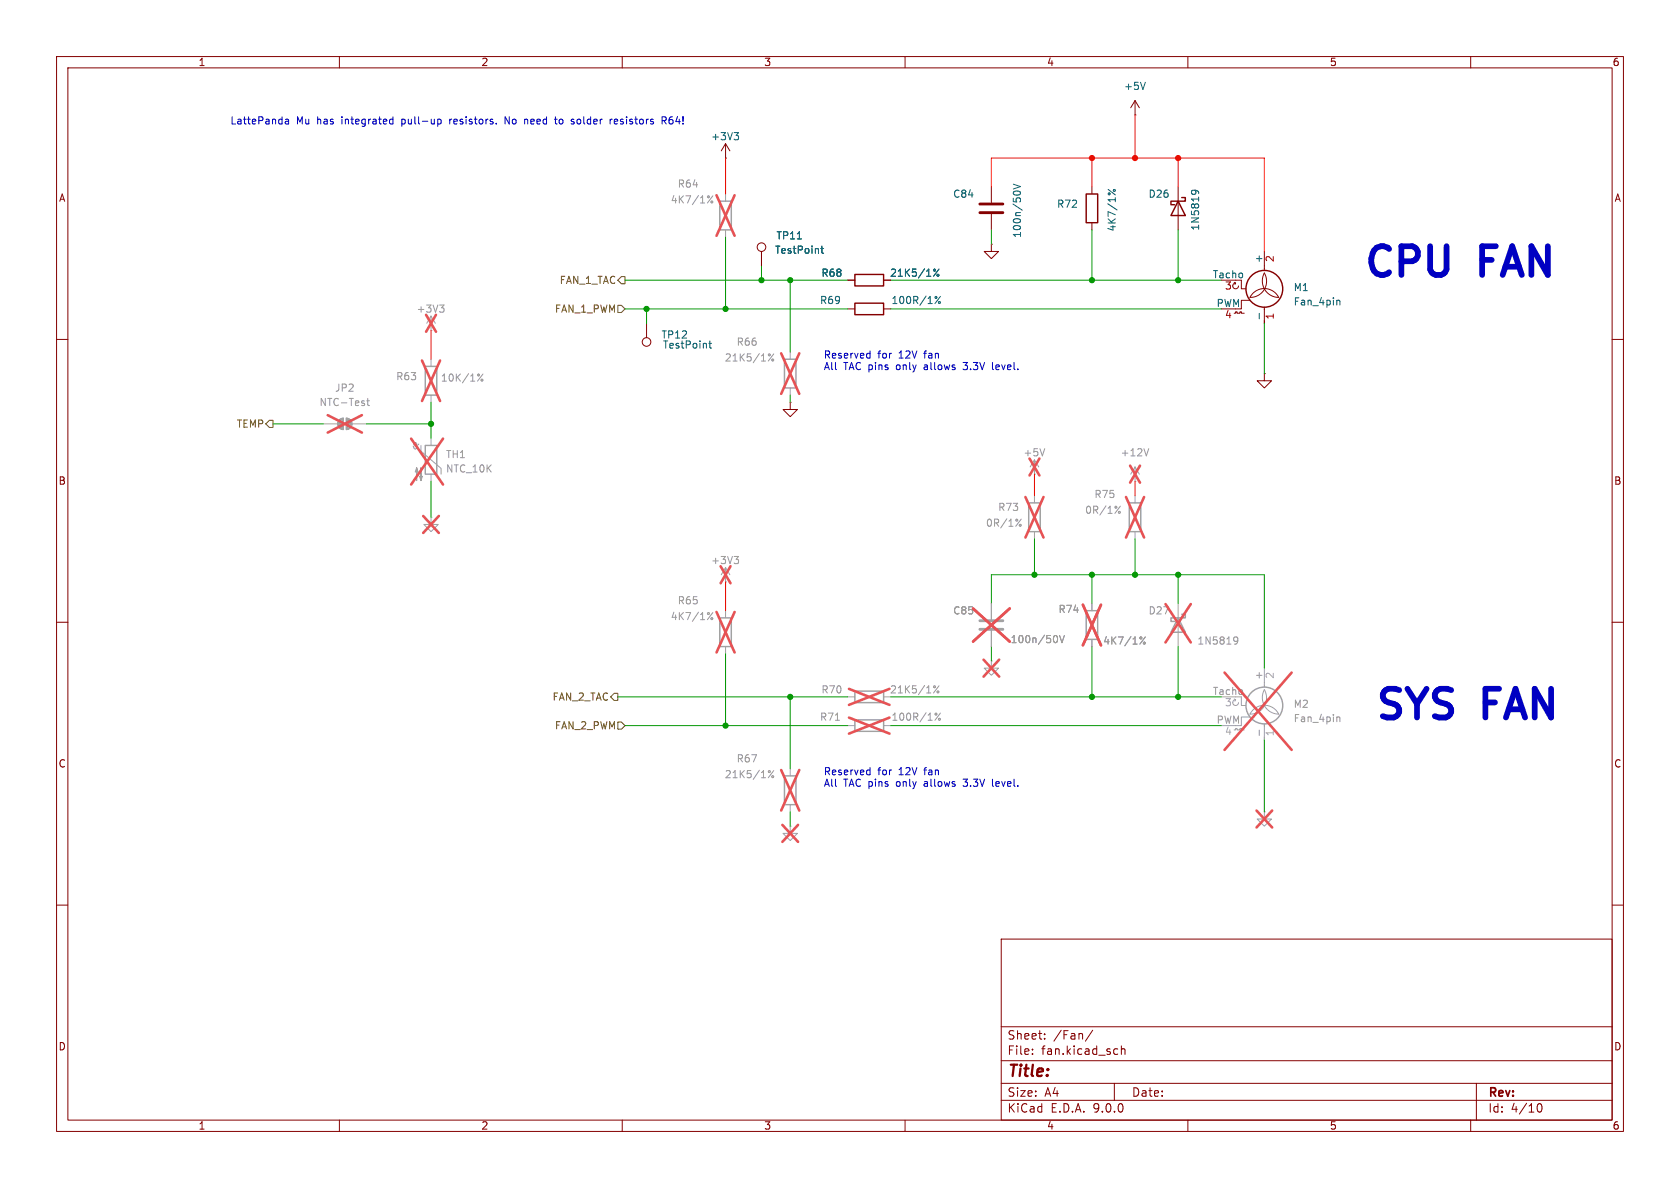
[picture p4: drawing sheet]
<svg xmlns="http://www.w3.org/2000/svg" width="297mm" height="210mm" viewBox="0 0 297 210" stroke-linecap="round" stroke-linejoin="round" font-family="sans-serif">
<g fill="none" stroke="#840000" stroke-width=".18">
<path d="M10 10h277v190h-277zM12 12h273v186h-273zM60 10v2M110 10v2M160 10v2M200.7 17.8l-.8 1.3M200.7 17.8l.7 1.3M200.7 17.8v2.5M210 10v2M260 10v2M128.3 27.9h.1M128.3 25.4l-.8 1.3"/>
<path d="M128.3 25.4l.7 1.3M128.3 25.4v2.5M175.3 33v2.8M175.3 37.8v2.8M193 33v1.3M193 39.4v1.2M200.7 20.3h.1M208.3 33v7.6M114.3 57.2v2.5M134.6 44.5v2.5M149.9 49.5h1.2M149.9 54.6h1.2"/>
<path d="M156.2 49.5h1.3M156.2 54.6h1.3M175.3 43.2v1.3h1.2l-1.2 1.2-1.3-1.2h1.3M175.3 43.2h.1M218.2 55.4h.2v-.3h.3v.3h.5v-.3h.3v.3h.5M218.2 49.9l.2 .1M218.4 50l-.3 .1-.1 .3 .1 .5 .5 .1 .3-.2v-.3M218.4 50l-.1 .3M219.5 49.5v1.6h.7M221 53.1h-1.5v1.5h-1.1M223.5 48.3a2.86 2.86 0 0 1-2.5 4.3 2.84 2.84 0 0 1 2.5-1.6 2.84 2.84 0 0 1 2.6 1.6 2.92 2.92 0 0 1-2.6-4.3zM223.5 44.5v3.3"/>
<path d="M223.5 54.3v2.9M10 60h2M139.7 71.1v1.3h1.3l-1.3 1.3-1.3-1.3h1.3M139.7 71.1h.1M223.5 66v1.3h1.3l-1.3 1.3-1.3-1.3h1.3M223.5 66h.1M285 60h2M10 110h2M285 110h2M10 160h2M177 166h108v32h-108zM285 160h2"/>
<path d="M60 198v2M110 198v2M160 198v2M177 194.5h108M177 191.5h108M177 187.5h108M177 181.5h108M182.5 186.3v.1M182.5 185.5v.1M184.7 183.6v.1M184.7 182.8v.1M193.2 182.1l-1.3 2"/>
<path d="M197 191.5v3M197.2 185.4l.4 .1M197.6 186.3l-.4 .1M198.2 185.5l.3-.1 .3 .1 .1 .9M198.2 184.9v1.5M210 198v2M260 198v2M261 191.5v6.5M271.7 195.7l.2-.5 .2-.1a.81 .81 0 0 1 .6 .6 .81 .81 0 0 1-.3 .8h-.4l-.3-.5"/>
<circle cx="134.6" cy="43.7" r=".76"/>
<circle cx="114.3" cy="60.5" r=".76"/>
</g>
<g fill="none" stroke="#a1a1a1" stroke-width=".18">
<path d="M128.3 34.3v1.3M76.2 58.4h.1M76.2 55.9l-.8 1.3M76.2 55.9l.8 1.3M76.2 55.9v2.5M128.3 40.6v1.3M57.1 74.9h2.6M60 74.2l.7-.3v2a1.02 1.02 0 0 1-.9-.6 1.02 1.02 0 0 1 .2-1.1zM61.2 73.9a1.02 1.02 0 0 1 1 1 1.02 1.02 0 0 1-1 1zM62.2 74.9h2.6M74 78.5l-.2 .2-.3 .1-.3-.2v-.3l.3-.1 .2 .2v.8l-.2 .2-.3-.1-.2-.4M74.4 78.7v1.1l3.6 3v1"/>
<path d="M76.2 63.5v1.3M76.2 69.9v1.2M76.2 77.5v1.2M139.7 62.2v1.3M139.7 68.6v1.3M76.2 91.4v1.3h1.3l-1.3 1.3-1.3-1.3h1.3M76.2 91.4h.1M76.2 83.8v1.3M182.9 83.8h.1M182.9 81.3v2.5M182.9 87.6v1.3M182.9 94v1.3"/>
<path d="M182.9 81.3l-.8 1.3M182.9 81.3l.7 1.3M200.7 85.1h.1M200.7 82.6v2.5M200.7 87.6v1.3M200.7 94v1.3M200.7 82.6l-.8 1.2M200.7 82.6l.7 1.2M128.3 102.9h.1M128.3 100.3v2.6M128.3 108v1.2M128.3 114.3v1.3"/>
<path d="M128.3 100.3l-.8 1.3M128.3 100.3l.7 1.3M175.3 116.8v1.3h1.2l-1.2 1.3-1.3-1.3h1.3M175.3 116.8h.1M175.3 106.7v2.8M175.3 111.5v2.8M193 106.7v1.3M193 113v1.3M208.3 106.7v7.6M223.5 118.1v3.4M139.7 135.9v1.3M149.9 123.2h1.2"/>
<path d="M149.9 128.3h1.2M156.2 123.2h1.3M156.2 128.3h1.3M218.2 129h.2v-.2h.3v.2h.5v-.2h.3v.2h.5M218.2 123.6l.2 .1M218.4 123.7l-.3 .1-.1 .2 .1 .6 .5 .1 .3-.2v-.3M218.4 123.7l-.1 .3M219.5 123.2v1.5h.7M221 126.7h-1.5v1.6h-1.1M223.5 121.9a2.86 2.86 0 0 1-2.5 4.3 2.84 2.84 0 0 1 2.5-1.5 2.84 2.84 0 0 1 2.6 1.5 2.92 2.92 0 0 1-2.6-4.3zM223.5 128v2.8M139.7 146.1v1.2h1.3l-1.3 1.3-1.3-1.3h1.3"/>
<path d="M139.7 146.1h.1M139.7 142.2v1.3M223.5 143.5v1.3h1.3l-1.3 1.3-1.3-1.3h1.3M223.5 143.5h.1"/>
</g>
<g fill="none" stroke="#989898" stroke-width=".18">
<path d="M125.1 34.7l.1-.1 .2 .2-.2 .2-.1-.1M126 34.6l-.9 1.3M77.7 53.9h.8l-.4 .5M78.3 54.4l.2 .2v.3l-.2 .3M64.8 70.9h.5M65 70.4v1.1l.3 .2M84.5 66.2l.1-.1 .2 .2-.2 .2-.1-.1M85.4 66.1l-1 1.3M136.8 62.6l-1 1.2M184.7 79.3l-.4 1.3M203.1 79.3l-.4 1.3M129.8 98.4h.8l-.5 .5"/>
<path d="M130.3 98.9l.3 .2v.3l-.3 .2M180.5 91.8l-.9 1.2M198.1 89.5l-1 1.2M125.1 108.3h.1l.2 .2-.2 .1h-.1M126 108.3l-.9 1.2M186.7 112.3a.79 .79 0 0 1 0 1.3M187.3 112.3l.4 1.3 .5-1.3M201.6 112.7l.1-.1 .2 .2-.2 .2-.1-.1M202.5 112.6l-1 1.3M218.2 112.7l.4-.1 .2 .1a.84 .84 0 0 1-.3 1.2h-.3M218.8 113.1l-.2 .3-.4-.1M136.8 136.2l-1 1.3"/>
<path d="M147.7 127.3h.7M166 121.2l-1 1.3M166.3 126.1l-1 1.2M222.6 129.1v.9M236.4 126.8h.4l.1 .8"/>
<circle cx="125.8" cy="35.7" r=".18"/>
<circle cx="85.2" cy="67.2" r=".18"/>
<circle cx="136" cy="62.7" r=".18"/>
<circle cx="136.6" cy="63.6" r=".18"/>
<circle cx="180.4" cy="92.9" r=".18"/>
<circle cx="197.9" cy="90.6" r=".18"/>
<circle cx="125.8" cy="109.4" r=".18"/>
<circle cx="202.3" cy="113.7" r=".18"/>
<circle cx="136" cy="136.4" r=".18"/>
<circle cx="136.6" cy="137.3" r=".18"/>
<circle cx="165.2" cy="121.4" r=".18"/>
<circle cx="165.5" cy="126.2" r=".18"/>
<circle cx="165.8" cy="122.3" r=".18"/>
<circle cx="166.1" cy="127.1" r=".18"/>
</g>
<g fill="none" stroke="#e65255" stroke-width=".46">
<path d="M126.7 34.5l3.2 7.2M129.9 34.5l-3.2 7.2M75.3 55.7l1.8 2.9M77.1 55.7l-1.8 2.9M57.9 73.4l6.1 3.1M64 73.4l-6.1 3.1M72.7 77.5l5.6 8.1M74.6 63.7l3.2 7.2M77.8 63.7l-3.2 7.2M78.3 77.5l-5.6 8.1M138.1 62.5l3.2 7.1M141.3 62.5l-3.2 7.1"/>
<path d="M74.8 91.2l2.8 3M77.6 91.2l-2.8 3M181.3 87.9l3.2 7.1M182 81.1l1.8 2.9M183.8 81.1l-1.8 2.9M184.5 87.9l-3.2 7.1M199.1 87.9l3.2 7.1M199.8 82.3l1.7 3M201.5 82.3l-1.7 3M202.3 87.9l-3.2 7.1M126.7 108.2l3.2 7.1M127.4 100.1l1.7 3"/>
<path d="M129.1 100.1l-1.7 3M129.9 108.2l-3.2 7.1M172 107.6l6.5 5.8M173.9 116.6l2.7 3M176.6 116.6l-2.7 3M178.5 107.6l-6.5 5.8M191.4 106.9l3.2 7.2M194.6 106.9l-3.2 7.2M206 106.8l4.5 6.8M210.5 106.8l-4.5 6.8M216.5 118.9l11.8 13.7M228.3 118.9l-11.8 13.7"/>
<path d="M138.1 136.1l3.2 7.2M141.3 136.1l-3.2 7.2M150.1 121.8l7.2 2.8M150.1 126.9l7.2 2.8M157.3 121.8l-7.2 2.8M157.3 126.9l-7.2 2.8M138.3 145.8l2.8 3M141.1 145.8l-2.8 3M222.1 143.3l2.8 3M224.9 143.3l-2.8 3"/>
</g>
<g fill="none" stroke="#006464" stroke-width=".18">
<path d="M202.5 14.5l-.4 1.3M129.8 23.4h.8l-.5 .5M130.3 23.9l.3 .3v.3l-.3 .2M179.1 34.1a.79 .79 0 0 1 1.3 0M179.1 32.6l1.3 .4-1.3 .4M195.9 33.5l1.3 1M196 34.4l-.1-.1 .2-.2 .2 .2-.1 .1M210.7 34.2l-.1-.3 .2-.2a.84 .84 0 0 1 1.1 .3v.2M211.2 33.6l.2 .3v.3M141 42.2h.7M145.1 43.9h.5M145.3 43.5v1.1l.3 .2"/>
<path d="M166 47.6l-1 1.2M166.3 52.4l-1 1.3M222.6 55.4v1M236.4 53.1h.4l.1 .8M125.3 60.7h.5M125.5 60.3v1.1l.3 .1"/>
<circle cx="197" cy="33.7" r=".18"/>
<circle cx="165.2" cy="47.7" r=".18"/>
<circle cx="165.5" cy="52.6" r=".18"/>
<circle cx="165.8" cy="48.7" r=".18"/>
<circle cx="166.1" cy="53.5" r=".18"/>
</g>
<g fill="none" stroke="#840000" stroke-width=".25">
<path d="M192 34.3h2.1v5.1h-2.1zM208.3 35.6l1.2 2.5h-2.5zM208.9 34.9h.6v.7h-2.5v.6h.6M151.1 48.5h5.1v2h-5.1zM151.1 53.6h5.1v2h-5.1z"/>
<circle cx="223.5" cy="51.1" r="3.3"/>
</g>
<g fill="none" stroke="#a1a1a1" stroke-width=".25">
<path d="M127.3 35.6h2v5h-2zM75.2 78.7h2v5.1h-2zM75.2 64.8h2v5.1h-2zM138.7 63.5h2v5.1h-2zM181.9 88.9h2v5.1h-2zM199.6 88.9h2.1v5.1h-2.1zM127.3 109.2h2v5.1h-2zM192 108h2.1v5h-2.1zM208.3 109.2l1.2 2.6h-2.5zM208.9 108.6h.6v.6h-2.5v.7h.6M138.7 137.2h2v5h-2zM151.1 122.2h5.1v2h-5.1z"/>
<path d="M151.1 127.3h5.1v2h-5.1z"/>
<circle cx="223.5" cy="124.7" r="3.3"/>
</g>
<path d="M173.2 109.7h4.1M173.2 111.3h4.1" fill="none" stroke="#a1a1a1" stroke-width=".51"/>
<g fill="#a1a1a1" stroke="#a1a1a1" stroke-width=".18">
<path d="M60 74.2l.7-.3v2a1.02 1.02 0 0 1-.9-.6 1.02 1.02 0 0 1 .2-1.1z"/>
<path d="M61.2 73.9a1.02 1.02 0 0 1 1 1 1.02 1.02 0 0 1-1 1z"/>
<path d="M73.7 82.7l.2 .7h-.5l.3-.7v2.3z"/>
<path d="M74.4 82.7v2.3l-.2-.8h.5l-.3 .8z"/>
</g>
<path d="M173.2 36.1h4.1M173.2 37.6h4.1" fill="none" stroke="#840000" stroke-width=".51"/>
<path d="M109.2 54h.7l.6 .6-.6 .6h-.7zM109.2 49.5l.7-.6h.6v1.3h-.6zM47.6 74.3h.7v1.3h-.7l-.6-.7zM107.9 123.2l.7-.6h.6v1.2h-.6zM109.2 127.6h.7l.6 .7-.6 .6h-.7z" fill="none" stroke="#725600" stroke-width=".18"/>
<g fill="none" stroke="#009600" stroke-width=".18">
<path d="M110.5 49.5h39.4M110.5 54.6h39.4M114.3 54.6v2.6M128.3 41.9v12.7M134.6 47v2.5M139.7 49.5v12.7M157.5 49.5h58.4M157.5 54.6h58.4M175.3 40.6v2.6M193 40.6v8.9M208.3 40.6v8.9M223.5 57.2v8.8"/>
<path d="M48.3 74.9h8.8M64.8 74.9h11.4M76.2 71.1v6.4M139.7 69.9v1.2M76.2 85.1v6.3M182.9 95.3v6.3M200.7 95.3v6.3M128.3 115.6v12.7M175.3 106.7v-5.1h48.2v16.5M175.3 114.3v2.5M193 101.6v5.1M193 114.3v8.9"/>
<path d="M208.3 101.6v5.1M208.3 114.3v8.9M109.2 123.2h40.7M110.5 128.3h39.4M139.7 123.2v12.7M157.5 123.2h58.4M157.5 128.3h58.4M223.5 130.8v12.7M139.7 143.5v2.6"/>
</g>
<path d="M128.3 27.9v6.4M175.3 33v-5.1h48.2v16.6M193 27.9v5.1M200.7 20.3v7.6M208.3 27.9v5.1M76.2 58.4v5.1M182.9 83.8v3.8M200.7 85.1v2.5M128.3 102.9v5.1" fill="none" stroke="#ff0f00" stroke-width=".18"/>
<g fill="none" stroke="#0000c2" stroke-width=".18">
<path d="M50.5 21.1h.5v.8M51 21.4h-.4l-.2 .2 .2 .3h.4M69 21.1h.5M69 21.9h.5M69.5 20.6v1.3M77.4 21.1h.4l.2 .2-.1 .6h-.5M77.4 21.1v1.2M79.5 21.1v.8M79.7 21.1l-.2 .2M87.7 21.8v.1M89.3 21.9v-1.3l.7 1.3M92.9 21.1l.4 .2"/>
<path d="M98 21.1h.5M98.2 21.7l.3 .2M101.3 21.5l.2 .2-.2 .2M101.3 21.1h.2M108.2 21.1l-.3 .2M109 21.1h-.2l-.2 .2 .1 .6h.3M109.2 21.4l-.6 .1M117.1 21.3h.6l.1-.2-.1-.3-.6-.2v1.3M117.4 21.3l.4 .6M118.5 20.8a.99 .99 0 0 0-.1 1.1h.1M118.5 21.1l-.2 .3M153.4 62.5h.4"/>
<path d="M153.8 62v1.3M153.8 63.2l-.4 .1M170.3 64.1h.7M170.3 65.2l.1 .1M175.5 64.1v1.1l.1 .1M153.4 136.1l.4 .1M153.8 135.7v1.3M153.8 136.9l-.4 .1M170.3 137.7h.7M170.3 138.9l.1 .1M175.5 137.7v1.1l.1 .2"/>
</g>
<g fill="#009600" stroke="#009600" stroke-width=".18">
<circle cx="208.3" cy="123.2" r=".46"/>
<circle cx="193" cy="101.6" r=".46"/>
<circle cx="139.7" cy="123.2" r=".46"/>
<circle cx="200.7" cy="101.6" r=".46"/>
<circle cx="208.3" cy="101.6" r=".46"/>
<circle cx="193" cy="123.2" r=".46"/>
<circle cx="182.9" cy="101.6" r=".46"/>
<circle cx="128.3" cy="128.3" r=".46"/>
<circle cx="114.3" cy="54.6" r=".46"/>
<circle cx="139.7" cy="49.5" r=".46"/>
<circle cx="134.6" cy="49.5" r=".46"/>
<circle cx="128.3" cy="54.6" r=".46"/>
<circle cx="76.2" cy="74.9" r=".46"/>
<circle cx="208.3" cy="49.5" r=".46"/>
<circle cx="193" cy="49.5" r=".46"/>
</g>
<g fill="#ff0f00" stroke="#ff0f00" stroke-width=".18">
<circle cx="208.3" cy="27.9" r=".46"/>
<circle cx="193" cy="27.9" r=".46"/>
<circle cx="200.7" cy="27.9" r=".46"/>
</g>
<g font-size="7.1" fill="#0000c2">
<text x="240.8" y="49.3">CPU</text>
<text x="262.2" y="49.3">FAN</text>
<text x="242.8" y="127.5">SYS</text>
<text x="262.8" y="127.5">FAN</text>
</g>
<text font-size="2.8" fill="#840000" x="178" y="190.9">Title:</text>
<g font-size="2.1" fill="#840000">
<text x="178" y="184">Sheet:</text>
<text x="186.2" y="184">/Fan/</text>
<text x="178" y="186.7">File:</text>
<text x="184.1" y="186.7">fan.kicad_sch</text>
<text x="178" y="196.9">KiCad</text>
<text x="178" y="194.1">Size:</text>
<text x="184.7" y="194.1">A4</text>
<text x="185.7" y="196.9">E.D.A.</text>
<text x="193.3" y="196.9">9.0.0</text>
<text x="200" y="194.1">Date:</text>
<text x="263" y="194.3">Rev:</text>
<text x="263" y="196.9">Id:</text>
<text x="267.1" y="196.9">4/10</text>
</g>
<g font-size="1.8" fill="#840000">
<text x="35" y="11.9">1</text>
<text x="85" y="11.9">2</text>
<text x="135" y="11.9">3</text>
<text x="185" y="11.9">4</text>
<text x="235" y="11.9">5</text>
<text x="285" y="11.9">6</text>
<text x="10.3" y="35.9">A</text>
<text x="285.3" y="35.9">A</text>
<text x="10.3" y="85.9">B</text>
<text x="285.3" y="85.9">B</text>
<text x="10.3" y="135.9">C</text>
<text x="285.3" y="135.9">C</text>
<text x="10.3" y="185.9">D</text>
<text x="285.3" y="185.9">D</text>
<text x="35" y="199.9">1</text>
<text x="85" y="199.9">2</text>
<text x="135" y="199.9">3</text>
<text x="185" y="199.9">4</text>
<text x="235" y="199.9">5</text>
<text x="285" y="199.9">6</text>
</g>
<g font-size="1.8" fill="#006464">
<text x="198.6" y="16.1">+5V</text>
<text x="125.6" y="25">+3V3</text>
<text x="168.4" y="35.2">C84</text>
<text x="203" y="35.2">D26</text>
<text x="186.8" y="36.9">R72</text>
<text x="197.5" y="41" transform="rotate(-90 197.5 41)">4K7/1%</text>
<text x="212.2" y="40.9" transform="rotate(-90 212.2 40.9)">1N5819</text>
<text x="136.9" y="45.1">TestPoint</text>
<text x="137.2" y="42.5">TP11</text>
<text x="180.7" y="42.2" transform="rotate(-90 180.7 42.2)">100n/50V</text>
<text x="144.9" y="53.9">R69</text>
<text x="145.1" y="49.1">R68</text>
<text x="157.3" y="49.1">21K5/1%</text>
<text x="157.5" y="53.9">100R/1%</text>
<text x="214.3" y="49.3">Tacho</text>
<text x="228.6" y="51.7">M1</text>
<text x="215" y="54.4">PWM</text>
<text x="228.6" y="54.2">Fan_4pin</text>
<text x="116.8" y="60">TP12</text>
<text x="117.1" y="61.8">TestPoint</text>
</g>
<g font-size="1.8" fill="#0000c2">
<text x="40.6" y="22.2">LattePanda</text>
<text x="52.4" y="22.2">Mu</text>
<text x="56.2" y="22.2">has</text>
<text x="60.7" y="22.2">integrated</text>
<text x="71.4" y="22.2">pull-up</text>
<text x="80.1" y="22.2">resistors.</text>
<text x="90.1" y="22.2">No</text>
<text x="93.8" y="22.2">need</text>
<text x="99.4" y="22.2">to</text>
<text x="102.5" y="22.2">solder</text>
<text x="109.5" y="22.2">resistors</text>
<text x="118.9" y="22.2">R64!</text>
<text x="145.5" y="63.7">Reserved</text>
<text x="145.5" y="65.8">All</text>
<text x="149.1" y="65.8">TAC pins</text>
<text x="155.2" y="63.7">for</text>
<text x="158.7" y="65.8">only</text>
<text x="159" y="63.7">12V</text>
<text x="163.7" y="63.7">fan</text>
<text x="163.8" y="65.8">allows</text>
<text x="171" y="65.8">3.3V</text>
<text x="176.3" y="65.8">level.</text>
<text x="145.5" y="137.4">Reserved</text>
<text x="155.2" y="137.4">for</text>
<text x="159" y="137.4">12V</text>
<text x="163.7" y="137.4">fan</text>
<text x="145.5" y="139.4">All</text>
<text x="149.1" y="139.4">TAC pins</text>
<text x="158.7" y="139.4">only</text>
<text x="163.8" y="139.4">allows</text>
<text x="171" y="139.4">3.3V</text>
<text x="176.3" y="139.4">level.</text>
</g>
<g font-size="1.8" fill="#989898">
<text x="119.7" y="33.4">R64</text>
<text x="118.5" y="36.2">4K7/1%</text>
<text x="73.6" y="55.5">+3V3</text>
<text x="128" y="64.1">21K5/1%</text>
<text x="130.1" y="61.3">R66</text>
<text x="56.4" y="72">NTC-Test</text>
<text x="59.1" y="69.4">JP2</text>
<text x="69.9" y="67.4">R63</text>
<text x="77.8" y="67.7">10K/1%</text>
<text x="78.7" y="83.7">NTC_10K</text>
<text x="78.7" y="81.2">TH1</text>
<text x="180.8" y="80.9">+5V</text>
<text x="198" y="80.9">+12V</text>
<text x="193.4" y="88.2">R75</text>
<text x="174.2" y="93.3">0R/1%</text>
<text x="176.4" y="90.5">R73</text>
<text x="191.7" y="91">0R/1%</text>
<text x="125.6" y="99.9">+3V3</text>
<text x="119.7" y="107">R65</text>
<text x="118.5" y="109.8">4K7/1%</text>
<text x="168.4" y="108.8">C85</text>
<text x="178.6" y="113.9">100n/50V</text>
<text x="187" y="108.6">R74</text>
<text x="203" y="108.8">D27</text>
<text x="194.9" y="114.1">4K7/1%</text>
<text x="211.6" y="114.1">1N5819</text>
<text x="145.1" y="122.8">R70</text>
<text x="157.3" y="122.8">21K5/1%</text>
<text x="214.3" y="122.9">Tacho</text>
<text x="228.6" y="125.3">M2</text>
<text x="144.9" y="127.6">R71</text>
<text x="157.5" y="127.6">100R/1%</text>
<text x="215" y="128">PWM</text>
<text x="228.6" y="127.9">Fan_4pin</text>
<text x="128" y="137.8">21K5/1%</text>
<text x="130.1" y="135">R67</text>
</g>
<g font-size="1.8" fill="#a90000">
<text x="223.3" y="46.6" transform="rotate(-90 223.3 46.6)">+</text>
<text x="225.5" y="46.4" transform="rotate(-90 225.5 46.4)">2</text>
<text x="216.5" y="51.5">3</text>
<text x="216.5" y="56.6">4</text>
<text x="225.5" y="56.6" transform="rotate(-90 225.5 56.6)">1</text>
</g>
<g font-size="1.8" fill="#725600">
<text x="98.8" y="50.4">FAN_1_TAC</text>
<text x="98" y="55.5">FAN_1_PWM</text>
<text x="41.8" y="75.8">TEMP</text>
<text x="97.6" y="124.1">FAN_2_TAC</text>
<text x="98" y="129.1">FAN_2_PWM</text>
</g>
<g font-size="1.8" fill="#aaa">
<text x="216.5" y="125.2">3</text>
<text x="223.3" y="120.3" transform="rotate(-90 223.3 120.3)">+</text>
<text x="225.5" y="120.1" transform="rotate(-90 225.5 120.1)">2</text>
<text x="216.5" y="130.3">4</text>
<text x="225.5" y="130.2" transform="rotate(-90 225.5 130.2)">1</text>
</g>
</svg>
